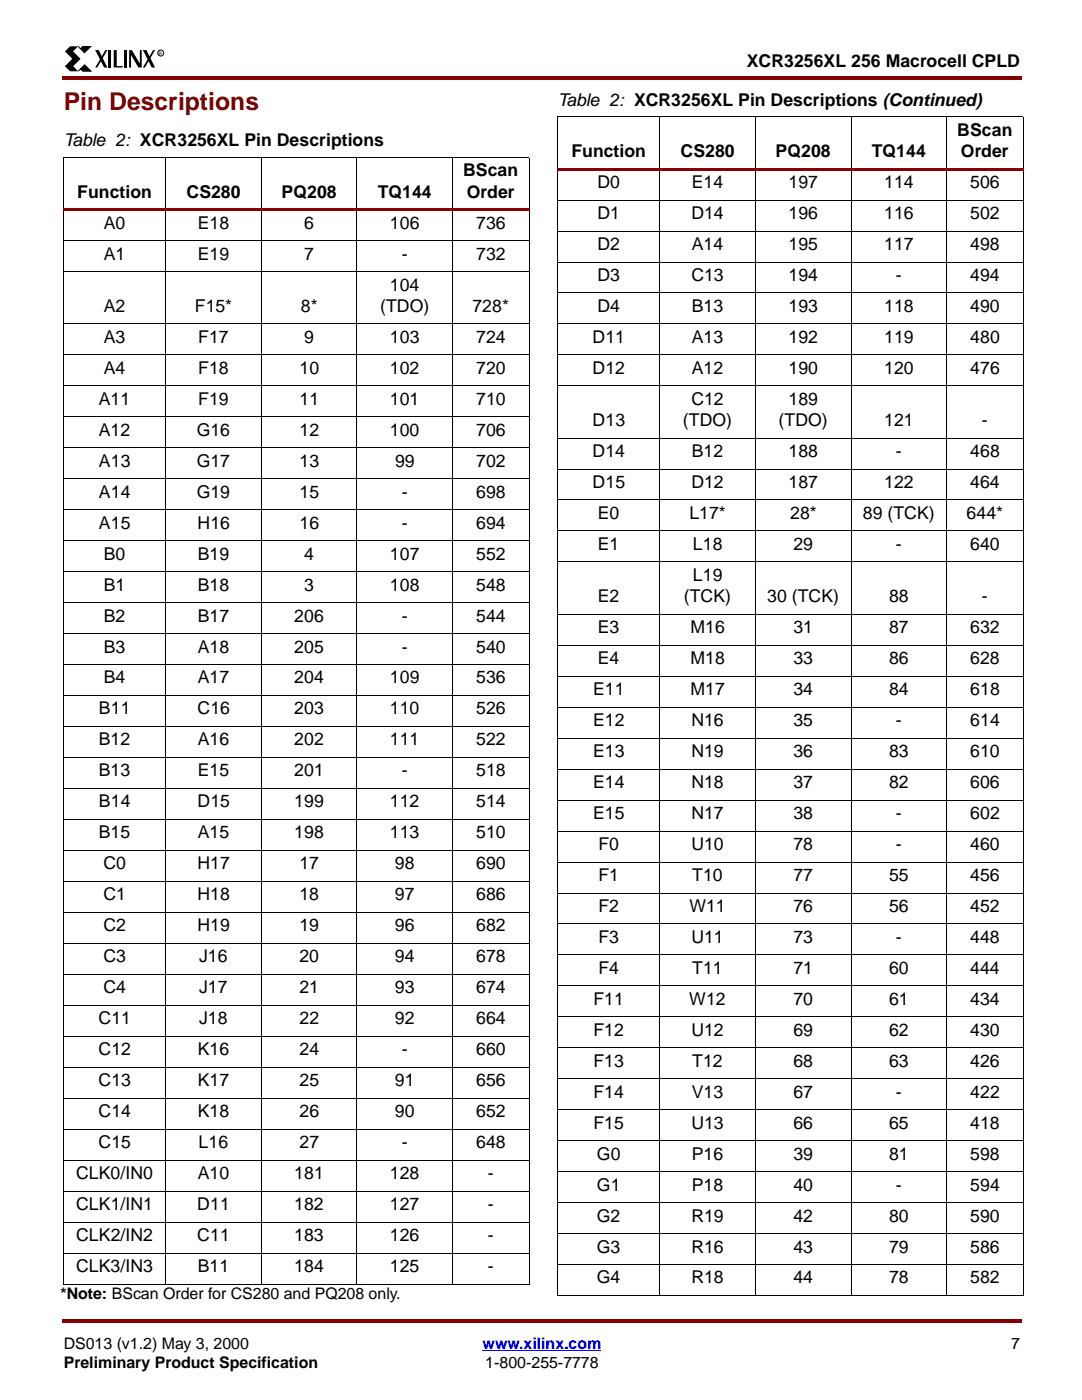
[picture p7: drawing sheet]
<svg xmlns="http://www.w3.org/2000/svg" width="216mm" height="279mm" viewBox="0 0 216 279" stroke-linecap="round" stroke-linejoin="round" font-family="sans-serif">
<g fill="#850000">
<path d="M12.4 15.2h.3v.7h-.3z"/>
<path d="M203.2 15.2h.3v.7h-.3z"/>
<path d="M12.7 15.2h190.5v.7h-190.5z"/>
</g>
<path d="M12.7 266.7h190.4v8.1h-190.4z" fill="#fff"/>
<path d="M96.1 269.2h23.7" fill="none" stroke="#00f" stroke-width=".2"/>
<g fill="#850000">
<path d="M12.4 262.8h.3v.8h-.3z"/>
<path d="M203.2 262.8h.3v.8h-.3z"/>
<path d="M12.7 262.8h190.5v.8h-190.5z"/>
</g>
<path d="M12.7 9.2h20.1v5.2h-20.1z" fill="#fff"/>
<path d="M12.9 10.2l1.1-1h1.6l-1 1 1.4 1.5-1.4 1.5 1 1h-1.6l-1.1-1 1.5-1.5zM19 10h.7l1.7 3.5h-.7zM21 10h.4l-2 3.5h-.4zM21.6 10h.6v3.4h-.6zM22.7 10h.6v3.2h1.1v.2h-1.7zM24.7 10h.6v3.4h-.6zM25.7 10h.6l1.6 2.7v-2.7h.3v3.5h-.6l-1.5-2.5v2.5h-.4zM28.5 10h.7l1.7 3.5h-.7zM30.5 10h.4l-2 3.5h-.4z" fill="#000"/>
<path d="M15.6 9.2l.4 .5 .5-.4h1.6l-1.3 1.2zM16 13.7l-.4 .5 1.3-1.3 1.2 1.3h-1.6z" fill="#000" stroke="#000" stroke-width=".2"/>
<g fill="none" stroke="#000" stroke-width=".2">
<path d="M12.6 31.4h92.8M12.7 31.5v10M33 31.4v224.6M52.1 31.4v224.6M71.1 31.4v224.6M90.2 31.4v224.6M105.4 31.5v10M12.7 42.1v213.8M105.4 42.1v213.8"/>
<circle cx="32" cy="10.6" r=".59"/>
</g>
<path d="M12.6 41.6h92.9v.5h-92.9z" fill="#850000"/>
<g fill="none" stroke="#000" stroke-width=".2">
<path d="M111.1 23.3h92.8M111.1 23.3v10.1M111.1 33.9v224.2M131.4 23.2v235.2M150.5 23.2v235.2M169.5 23.2v235.2M188.6 23.2v235.2M203.8 23.3v10.1M203.8 33.9v224.2M12.6 48h92.9M12.6 54.1h92.9M12.6 64.6h92.9"/>
<path d="M12.6 70.7h92.9M12.6 76.9h92.9M12.6 83.1h92.9M12.6 89.3h92.9M12.6 95.4h92.9M12.6 101.6h92.9M12.6 107.8h92.9M12.6 114h92.9M12.6 120.1h92.9M12.6 126.3h92.9M12.6 132.5h92.9M12.6 138.6h92.9"/>
<path d="M12.6 144.8h92.9M12.6 151h92.9M12.6 157.2h92.9M12.6 163.4h92.9M12.6 169.5h92.9M12.6 175.7h92.9M12.6 181.9h92.9M12.6 188h92.9M12.6 194.2h92.9M12.6 200.4h92.9M12.6 206.6h92.9M12.6 212.7h92.9"/>
<path d="M12.6 218.9h92.9M12.6 225.1h92.9M12.6 231.3h92.9M12.6 237.4h92.9M12.6 243.6h92.9M12.6 249.8h92.9M12.6 255.9h92.9"/>
</g>
<path d="M111 33.4h92.9v.6h-92.9z" fill="#850000"/>
<g fill="none" stroke="#000" stroke-width=".2">
<path d="M111 39.9h92.9M111 46.1h92.9M111 52.2h92.9M111 58.4h92.9M111 64.6h92.9M111 70.7h92.9M111 76.9h92.9M111 87.3h92.9M111 93.5h92.9M111 99.6h92.9M111 105.8h92.9M111 112h92.9"/>
<path d="M111 122.4h92.9M111 128.6h92.9M111 134.8h92.9M111 140.9h92.9M111 147.1h92.9M111 153.3h92.9M111 159.5h92.9M111 165.6h92.9M111 171.8h92.9M111 178h92.9M111 184.1h92.9M111 190.3h92.9"/>
<path d="M111 196.5h92.9M111 202.7h92.9M111 208.9h92.9M111 215h92.9M111 221.2h92.9M111 227.4h92.9M111 233.5h92.9M111 239.7h92.9M111 245.9h92.9M111 252.1h92.9M111 258.2h92.9"/>
</g>
<text font-size="4.9" fill="#850000" x="12.7" y="22">Pin Descriptions</text>
<g font-size="3.5">
<text x="148.8" y="13.3">XCR3256XL 256 Macrocell CPLD</text>
<text x="111.1" y="21">Table 2: XCR3256XL Pin Descriptions (Continued)</text>
<text x="12.7" y="29.2">Table 2: XCR3256XL Pin Descriptions</text>
<text x="190.7" y="27">BScan</text>
<text x="92.3" y="35.2">BScan</text>
<text x="113.8" y="31.3">Function</text>
<text x="135.6" y="31.3">CS280</text>
<text x="154.5" y="31.3">PQ208</text>
<text x="173.7" y="31.3">TQ144</text>
<text x="191.4" y="31.3">Order</text>
<text x="15.4" y="39.4">Function</text>
<text x="37.2" y="39.4">CS280</text>
<text x="56.1" y="39.4">PQ208</text>
<text x="75.3" y="39.4">TQ144</text>
<text x="93" y="39.4">Order</text>
<text x="119" y="37.5">D0</text>
<text x="137.8" y="37.5">E14</text>
<text x="157.1" y="37.5">197</text>
<text x="176.1" y="37.5">114</text>
<text x="193.3" y="37.5">506</text>
<text x="20.7" y="45.6">A0</text>
<text x="39.4" y="45.6">E18</text>
<text x="60.6" y="45.6">6</text>
<text x="77.7" y="45.6">106</text>
<text x="94.9" y="45.6">736</text>
<text x="119" y="43.6">D1</text>
<text x="137.7" y="43.6">D14</text>
<text x="157.1" y="43.6">196</text>
<text x="176.1" y="43.6">116</text>
<text x="193.3" y="43.6">502</text>
<text x="20.7" y="51.7">A1</text>
<text x="39.4" y="51.7">E19</text>
<text x="60.6" y="51.7">7</text>
<text x="80" y="51.7">-</text>
<text x="94.9" y="51.7">732</text>
<text x="119" y="49.8">D2</text>
<text x="137.8" y="49.8">A14</text>
<text x="157.1" y="49.8">195</text>
<text x="176.1" y="49.8">117</text>
<text x="193.3" y="49.8">498</text>
<text x="77.7" y="57.9">104</text>
<text x="119" y="56">D3</text>
<text x="137.7" y="56">C13</text>
<text x="157.1" y="56">194</text>
<text x="178.5" y="56">-</text>
<text x="193.3" y="56">494</text>
<text x="20.7" y="62.1">A2</text>
<text x="38.8" y="62.1">F15*</text>
<text x="59.9" y="62.1">8*</text>
<text x="75.7" y="62.1">(TDO)</text>
<text x="94.1" y="62.1">728*</text>
<text x="119" y="62.1">D4</text>
<text x="137.8" y="62.1">B13</text>
<text x="157.1" y="62.1">193</text>
<text x="176.1" y="62.1">118</text>
<text x="193.3" y="62.1">490</text>
<text x="20.7" y="68.3">A3</text>
<text x="39.5" y="68.3">F17</text>
<text x="60.6" y="68.3">9</text>
<text x="77.7" y="68.3">103</text>
<text x="94.9" y="68.3">724</text>
<text x="118.1" y="68.3">D11</text>
<text x="137.8" y="68.3">A13</text>
<text x="157.1" y="68.3">192</text>
<text x="176.1" y="68.3">119</text>
<text x="193.3" y="68.3">480</text>
<text x="20.7" y="74.5">A4</text>
<text x="39.5" y="74.5">F18</text>
<text x="59.6" y="74.5">10</text>
<text x="77.7" y="74.5">102</text>
<text x="94.9" y="74.5">720</text>
<text x="118.1" y="74.5">D12</text>
<text x="137.8" y="74.5">A12</text>
<text x="157.1" y="74.5">190</text>
<text x="176.1" y="74.5">120</text>
<text x="193.3" y="74.5">476</text>
<text x="19.7" y="80.7">A11</text>
<text x="39.5" y="80.7">F19</text>
<text x="59.6" y="80.7">11</text>
<text x="77.7" y="80.7">101</text>
<text x="94.9" y="80.7">710</text>
<text x="137.7" y="80.7">C12</text>
<text x="157.1" y="80.7">189</text>
<text x="19.7" y="86.9">A12</text>
<text x="39.2" y="86.9">G16</text>
<text x="59.6" y="86.9">12</text>
<text x="77.7" y="86.9">100</text>
<text x="94.9" y="86.9">706</text>
<text x="118.1" y="84.9">D13</text>
<text x="136" y="84.9">(TDO)</text>
<text x="155.1" y="84.9">(TDO)</text>
<text x="176.1" y="84.9">121</text>
<text x="195.6" y="84.9">-</text>
<text x="19.7" y="93">A13</text>
<text x="39.2" y="93">G17</text>
<text x="59.6" y="93">13</text>
<text x="78.7" y="93">99</text>
<text x="94.9" y="93">702</text>
<text x="118.1" y="91.1">D14</text>
<text x="137.8" y="91.1">B12</text>
<text x="157.1" y="91.1">188</text>
<text x="178.5" y="91.1">-</text>
<text x="193.3" y="91.1">468</text>
<text x="19.7" y="99.2">A14</text>
<text x="39.2" y="99.2">G19</text>
<text x="59.6" y="99.2">15</text>
<text x="80" y="99.2">-</text>
<text x="94.9" y="99.2">698</text>
<text x="118.1" y="97.3">D15</text>
<text x="137.7" y="97.3">D12</text>
<text x="157.1" y="97.3">187</text>
<text x="176.1" y="97.3">122</text>
<text x="193.3" y="97.3">464</text>
<text x="19.7" y="105.4">A15</text>
<text x="39.3" y="105.4">H16</text>
<text x="59.6" y="105.4">16</text>
<text x="80" y="105.4">-</text>
<text x="94.9" y="105.4">694</text>
<text x="119.1" y="103.4">E0</text>
<text x="137.3" y="103.4">L17*</text>
<text x="157.4" y="103.4">28*</text>
<text x="171.9" y="103.4">89 (TCK)</text>
<text x="192.6" y="103.4">644*</text>
<text x="20.7" y="111.5">B0</text>
<text x="39.4" y="111.5">B19</text>
<text x="60.6" y="111.5">4</text>
<text x="77.7" y="111.5">107</text>
<text x="94.9" y="111.5">552</text>
<text x="119.1" y="109.6">E1</text>
<text x="138" y="109.6">L18</text>
<text x="158.1" y="109.6">29</text>
<text x="178.5" y="109.6">-</text>
<text x="193.3" y="109.6">640</text>
<text x="20.7" y="117.7">B1</text>
<text x="39.4" y="117.7">B18</text>
<text x="60.6" y="117.7">3</text>
<text x="77.7" y="117.7">108</text>
<text x="94.9" y="117.7">548</text>
<text x="138" y="115.8">L19</text>
<text x="20.7" y="123.9">B2</text>
<text x="39.4" y="123.9">B17</text>
<text x="58.6" y="123.9">206</text>
<text x="80" y="123.9">-</text>
<text x="94.9" y="123.9">544</text>
<text x="119.1" y="120">E2</text>
<text x="136.3" y="120">(TCK)</text>
<text x="152.9" y="120">30 (TCK)</text>
<text x="177.1" y="120">88</text>
<text x="195.6" y="120">-</text>
<text x="20.7" y="130.1">B3</text>
<text x="39.4" y="130.1">A18</text>
<text x="58.6" y="130.1">205</text>
<text x="80" y="130.1">-</text>
<text x="94.9" y="130.1">540</text>
<text x="119.1" y="126.2">E3</text>
<text x="137.5" y="126.2">M16</text>
<text x="158.1" y="126.2">31</text>
<text x="177.1" y="126.2">87</text>
<text x="193.3" y="126.2">632</text>
<text x="20.7" y="136.2">B4</text>
<text x="39.4" y="136.2">A17</text>
<text x="58.6" y="136.2">204</text>
<text x="77.7" y="136.2">109</text>
<text x="94.9" y="136.2">536</text>
<text x="119.1" y="132.4">E4</text>
<text x="137.5" y="132.4">M18</text>
<text x="158.1" y="132.4">33</text>
<text x="177.1" y="132.4">86</text>
<text x="193.3" y="132.4">628</text>
<text x="19.7" y="142.4">B11</text>
<text x="39.3" y="142.4">C16</text>
<text x="58.6" y="142.4">203</text>
<text x="77.7" y="142.4">110</text>
<text x="94.9" y="142.4">526</text>
<text x="118.1" y="138.6">E11</text>
<text x="137.5" y="138.6">M17</text>
<text x="158.1" y="138.6">34</text>
<text x="177.1" y="138.6">84</text>
<text x="193.3" y="138.6">618</text>
<text x="19.7" y="148.6">B12</text>
<text x="39.4" y="148.6">A16</text>
<text x="58.6" y="148.6">202</text>
<text x="77.7" y="148.6">111</text>
<text x="94.9" y="148.6">522</text>
<text x="118.1" y="144.7">E12</text>
<text x="137.7" y="144.7">N16</text>
<text x="158.1" y="144.7">35</text>
<text x="178.5" y="144.7">-</text>
<text x="193.3" y="144.7">614</text>
<text x="19.7" y="154.8">B13</text>
<text x="39.4" y="154.8">E15</text>
<text x="58.6" y="154.8">201</text>
<text x="80" y="154.8">-</text>
<text x="94.9" y="154.8">518</text>
<text x="118.1" y="150.9">E13</text>
<text x="137.7" y="150.9">N19</text>
<text x="158.1" y="150.9">36</text>
<text x="177.1" y="150.9">83</text>
<text x="193.3" y="150.9">610</text>
<text x="19.7" y="160.9">B14</text>
<text x="39.3" y="160.9">D15</text>
<text x="58.6" y="160.9">199</text>
<text x="77.7" y="160.9">112</text>
<text x="94.9" y="160.9">514</text>
<text x="118.1" y="157.1">E14</text>
<text x="137.7" y="157.1">N18</text>
<text x="158.1" y="157.1">37</text>
<text x="177.1" y="157.1">82</text>
<text x="193.3" y="157.1">606</text>
<text x="19.7" y="167.1">B15</text>
<text x="39.4" y="167.1">A15</text>
<text x="58.6" y="167.1">198</text>
<text x="77.7" y="167.1">113</text>
<text x="94.9" y="167.1">510</text>
<text x="118.1" y="163.2">E15</text>
<text x="137.7" y="163.2">N17</text>
<text x="158.1" y="163.2">38</text>
<text x="178.5" y="163.2">-</text>
<text x="193.3" y="163.2">602</text>
<text x="20.6" y="173.3">C0</text>
<text x="39.3" y="173.3">H17</text>
<text x="59.6" y="173.3">17</text>
<text x="78.7" y="173.3">98</text>
<text x="94.9" y="173.3">690</text>
<text x="119.2" y="169.4">F0</text>
<text x="137.7" y="169.4">U10</text>
<text x="158.1" y="169.4">78</text>
<text x="178.5" y="169.4">-</text>
<text x="193.3" y="169.4">460</text>
<text x="20.6" y="179.4">C1</text>
<text x="39.3" y="179.4">H18</text>
<text x="59.6" y="179.4">18</text>
<text x="78.7" y="179.4">97</text>
<text x="94.9" y="179.4">686</text>
<text x="119.2" y="175.6">F1</text>
<text x="137.9" y="175.6">T10</text>
<text x="158.1" y="175.6">77</text>
<text x="177.1" y="175.6">55</text>
<text x="193.3" y="175.6">456</text>
<text x="20.6" y="185.6">C2</text>
<text x="39.3" y="185.6">H19</text>
<text x="59.6" y="185.6">19</text>
<text x="78.7" y="185.6">96</text>
<text x="94.9" y="185.6">682</text>
<text x="119.2" y="181.7">F2</text>
<text x="137.3" y="181.7">W11</text>
<text x="158.1" y="181.7">76</text>
<text x="177.1" y="181.7">56</text>
<text x="193.3" y="181.7">452</text>
<text x="20.6" y="191.8">C3</text>
<text x="39.7" y="191.8">J16</text>
<text x="59.6" y="191.8">20</text>
<text x="78.7" y="191.8">94</text>
<text x="94.9" y="191.8">678</text>
<text x="119.2" y="187.9">F3</text>
<text x="137.7" y="187.9">U11</text>
<text x="158.1" y="187.9">73</text>
<text x="178.5" y="187.9">-</text>
<text x="193.3" y="187.9">448</text>
<text x="20.6" y="198">C4</text>
<text x="39.7" y="198">J17</text>
<text x="59.6" y="198">21</text>
<text x="78.7" y="198">93</text>
<text x="94.9" y="198">674</text>
<text x="119.2" y="194.1">F4</text>
<text x="137.9" y="194.1">T11</text>
<text x="158.1" y="194.1">71</text>
<text x="177.1" y="194.1">60</text>
<text x="193.3" y="194.1">444</text>
<text x="118.2" y="200.3">F11</text>
<text x="137.3" y="200.3">W12</text>
<text x="158.1" y="200.3">70</text>
<text x="177.1" y="200.3">61</text>
<text x="193.3" y="200.3">434</text>
<text x="19.6" y="204.2">C11</text>
<text x="39.7" y="204.2">J18</text>
<text x="59.6" y="204.2">22</text>
<text x="78.7" y="204.2">92</text>
<text x="94.9" y="204.2">664</text>
<text x="118.2" y="206.5">F12</text>
<text x="137.7" y="206.5">U12</text>
<text x="158.1" y="206.5">69</text>
<text x="177.1" y="206.5">62</text>
<text x="193.3" y="206.5">430</text>
<text x="19.6" y="210.3">C12</text>
<text x="39.4" y="210.3">K16</text>
<text x="59.6" y="210.3">24</text>
<text x="80" y="210.3">-</text>
<text x="94.9" y="210.3">660</text>
<text x="118.2" y="212.6">F13</text>
<text x="137.9" y="212.6">T12</text>
<text x="158.1" y="212.6">68</text>
<text x="177.1" y="212.6">63</text>
<text x="193.3" y="212.6">426</text>
<text x="19.6" y="216.5">C13</text>
<text x="39.4" y="216.5">K17</text>
<text x="59.6" y="216.5">25</text>
<text x="78.7" y="216.5">91</text>
<text x="94.9" y="216.5">656</text>
<text x="118.2" y="218.8">F14</text>
<text x="137.8" y="218.8">V13</text>
<text x="158.1" y="218.8">67</text>
<text x="178.5" y="218.8">-</text>
<text x="193.3" y="218.8">422</text>
<text x="19.6" y="222.7">C14</text>
<text x="39.4" y="222.7">K18</text>
<text x="59.6" y="222.7">26</text>
<text x="78.7" y="222.7">90</text>
<text x="94.9" y="222.7">652</text>
<text x="118.2" y="225">F15</text>
<text x="137.7" y="225">U13</text>
<text x="158.1" y="225">66</text>
<text x="177.1" y="225">65</text>
<text x="193.3" y="225">418</text>
<text x="19.6" y="228.8">C15</text>
<text x="39.6" y="228.8">L16</text>
<text x="59.6" y="228.8">27</text>
<text x="80" y="228.8">-</text>
<text x="94.9" y="228.8">648</text>
<text x="118.9" y="231.1">G0</text>
<text x="137.8" y="231.1">P16</text>
<text x="158.1" y="231.1">39</text>
<text x="177.1" y="231.1">81</text>
<text x="193.3" y="231.1">598</text>
<text x="15.2" y="235">CLK0/IN0</text>
<text x="39.4" y="235">A10</text>
<text x="58.6" y="235">181</text>
<text x="77.7" y="235">128</text>
<text x="97.2" y="235">-</text>
<text x="118.9" y="237.3">G1</text>
<text x="137.8" y="237.3">P18</text>
<text x="158.1" y="237.3">40</text>
<text x="178.5" y="237.3">-</text>
<text x="193.3" y="237.3">594</text>
<text x="15.2" y="241.2">CLK1/IN1</text>
<text x="39.3" y="241.2">D11</text>
<text x="58.6" y="241.2">182</text>
<text x="77.7" y="241.2">127</text>
<text x="97.2" y="241.2">-</text>
<text x="118.9" y="243.5">G2</text>
<text x="137.7" y="243.5">R19</text>
<text x="158.1" y="243.5">42</text>
<text x="177.1" y="243.5">80</text>
<text x="193.3" y="243.5">590</text>
<text x="15.2" y="247.3">CLK2/IN2</text>
<text x="39.3" y="247.3">C11</text>
<text x="58.6" y="247.3">183</text>
<text x="77.7" y="247.3">126</text>
<text x="97.2" y="247.3">-</text>
<text x="118.9" y="249.7">G3</text>
<text x="137.7" y="249.7">R16</text>
<text x="158.1" y="249.7">43</text>
<text x="177.1" y="249.7">79</text>
<text x="193.3" y="249.7">586</text>
<text x="15.2" y="253.5">CLK3/IN3</text>
<text x="39.4" y="253.5">B11</text>
<text x="58.6" y="253.5">184</text>
<text x="77.7" y="253.5">125</text>
<text x="97.2" y="253.5">-</text>
<text x="118.9" y="255.8">G4</text>
<text x="137.7" y="255.8">R18</text>
<text x="158.1" y="255.8">44</text>
<text x="177.1" y="255.8">78</text>
<text x="193.3" y="255.8">582</text>
</g>
<g font-size="3.2">
<text x="12.1" y="258.9">*Note: BScan Order for CS280 and PQ208 only.</text>
<text x="12.7" y="268.8">DS013 (v1.2) May 3, 2000</text>
<text x="201.4" y="268.8">7</text>
<text x="12.7" y="272.7">Preliminary Product Specification</text>
<text x="96.7" y="272.7">1-800-255-7778</text>
</g>
<text font-size="3.2" fill="#00f" x="96.1" y="268.8">www.xilinx.com</text>
<text font-size=".9" x="31.6" y="10.9">R</text>
</svg>
